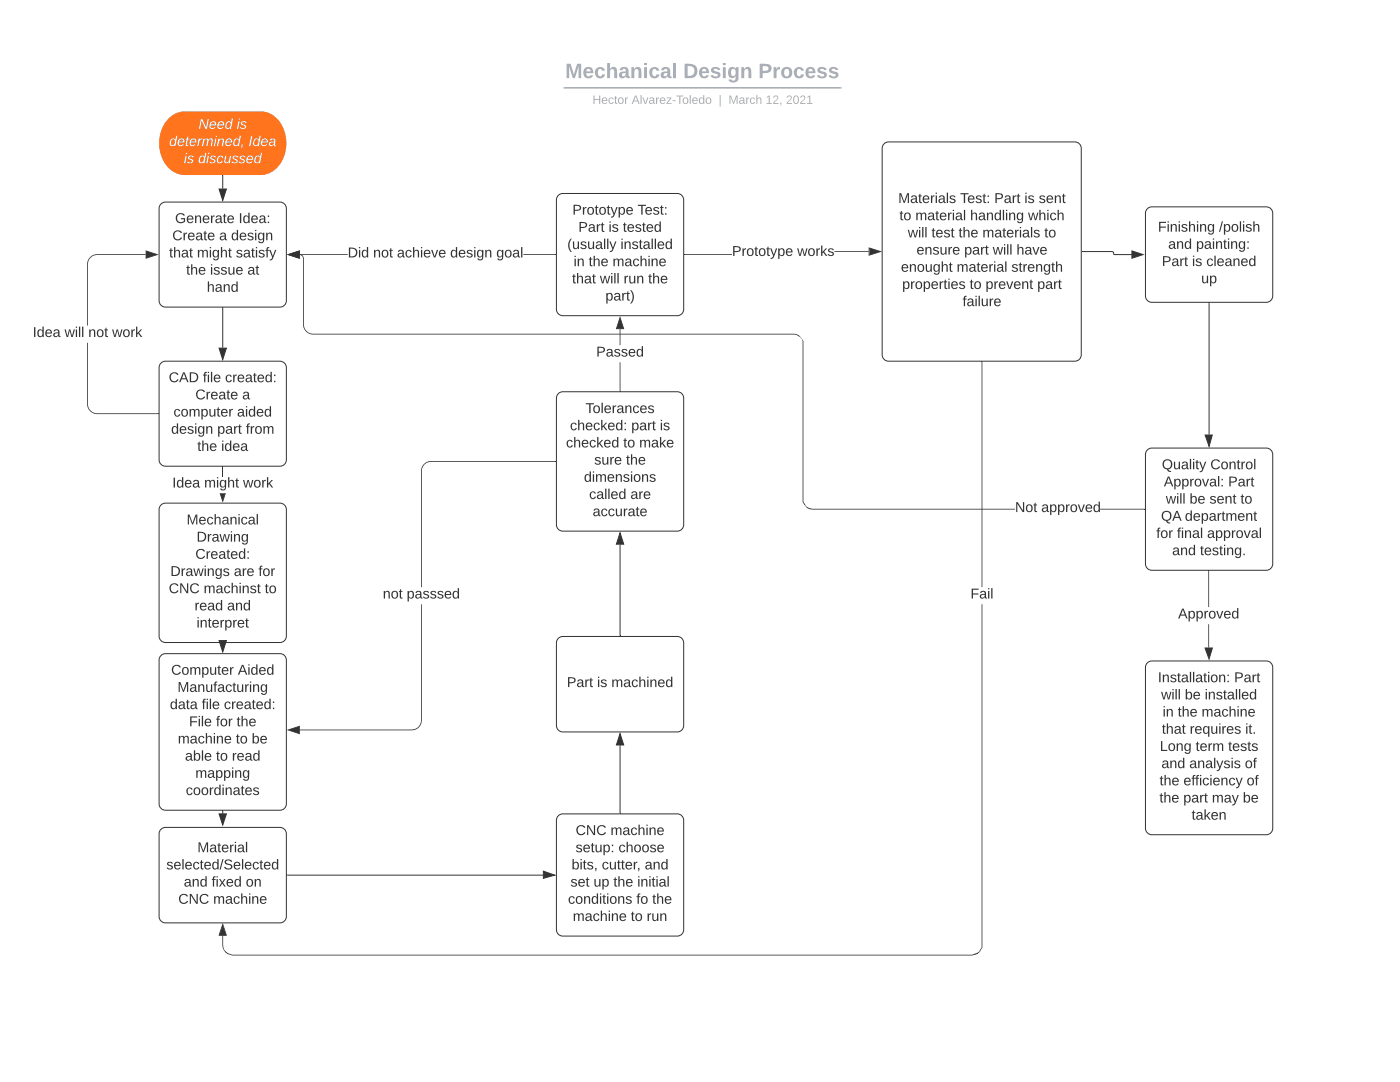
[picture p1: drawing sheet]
<svg xmlns="http://www.w3.org/2000/svg" width="279mm" height="216mm" viewBox="0 0 279 216" stroke-linecap="round" stroke-linejoin="round" font-family="sans-serif">
<path d="M33.8 23.4a4.4 4.4 0 0 1 3-1.2h15.3a5.5 5.5 0 0 1 5 5.3 6.3 6.3 0 0 1-4.2 7.3l-16.1 .1a5.5 5.5 0 0 1-5-5.3 7.2 7.2 0 0 1 2-6.2z" fill="#ff741d"/>
<path d="M44.4 61.4v8" fill="none" stroke="#333" stroke-width=".2"/>
<g fill="#333">
<path d="M44.4 61.4h.1z"/>
<path d="M43.7 69.5h1.5l-.8 2.2z"/>
</g>
<path d="M44.4 35v2.6M43.7 69.5h1.5l-.8 2.2z" fill="none" stroke="#333" stroke-width=".2"/>
<g fill="#333">
<path d="M44.4 34.9l.1 .1z"/>
<path d="M43.7 37.7h1.5l-.8 2.3z"/>
</g>
<path d="M43.7 37.7h1.5l-.8 2.3z" fill="none" stroke="#333" stroke-width=".2"/>
<path d="M112.6 17.5h55.2" fill="none" stroke="#a9afb8" stroke-width=".32"/>
<path d="M32 72.6l.6-.5h.4h22.9a1.27 1.27 0 0 1 1.2 1.2v18.5a1.27 1.27 0 0 1-1.2 1.2h-22.9a1.27 1.27 0 0 1-1.3-1.2v-18.5z" fill="#fff"/>
<path d="M32 72.6l.6-.5h.4h22.9a1.27 1.27 0 0 1 1.2 1.2v18.5a1.27 1.27 0 0 1-1.2 1.2h-22.9a1.27 1.27 0 0 1-1.3-1.2v-18.5z" fill="none" stroke="#333" stroke-width=".2"/>
<g fill="#333">
<path d="M44.4 93.2h.1v1.8h-.1z"/>
<path d="M44.4 93.1l.1 .1z"/>
<path d="M43.9 98.4h1.1l-.6 1.7z"/>
<path d="M43.8 98.4h.2l.4 1.4 .5-1.4h.2l-.7 1.9z"/>
</g>
<path d="M32 100.9l.6-.4 .4-.1h22.9a1.27 1.27 0 0 1 1.2 1.3v25.2a1.27 1.27 0 0 1-1.2 1.3h-22.9a1.27 1.27 0 0 1-1.3-1.3v-25.2z" fill="#fff"/>
<path d="M32 100.9l.6-.4 .4-.1h22.9a1.27 1.27 0 0 1 1.2 1.3v25.2a1.27 1.27 0 0 1-1.2 1.3h-22.9a1.27 1.27 0 0 1-1.3-1.3v-25.2zM44.4 128.3v.1" fill="none" stroke="#333" stroke-width=".2"/>
<g fill="#333">
<path d="M44.4 128.3l.1 .1z"/>
<path d="M43.7 127.8h1.5l-.8 2.3z"/>
</g>
<path d="M43.7 127.8h1.5l-.8 2.3z" fill="none" stroke="#333" stroke-width=".2"/>
<path d="M32 131l.6-.5 .4-.1h22.9a1.27 1.27 0 0 1 1.2 1.3v28.7a1.27 1.27 0 0 1-1.2 1.3h-22.9a1.27 1.27 0 0 1-1.3-1.3v-28.7z" fill="#fff"/>
<path d="M32 131l.6-.5 .4-.1h22.9a1.27 1.27 0 0 1 1.2 1.3v28.7a1.27 1.27 0 0 1-1.2 1.3h-22.9a1.27 1.27 0 0 1-1.3-1.3v-28.7zM44.4 161.8v.6" fill="none" stroke="#333" stroke-width=".2"/>
<g fill="#333">
<path d="M44.4 161.6h.1v.2h-.1z"/>
<path d="M43.7 162.4h1.5l-.8 2.2z"/>
</g>
<path d="M43.7 162.4h1.5l-.8 2.2z" fill="none" stroke="#333" stroke-width=".2"/>
<path d="M32 165.6l.6-.4 .4-.1h22.9a1.27 1.27 0 0 1 1.2 1.3v16.5a1.27 1.27 0 0 1-1.2 1.2h-22.9a1.27 1.27 0 0 1-1.3-1.2v-16.5z" fill="#fff"/>
<path d="M32 165.6l.6-.4 .4-.1h22.9a1.27 1.27 0 0 1 1.2 1.3v16.5a1.27 1.27 0 0 1-1.2 1.2h-22.9a1.27 1.27 0 0 1-1.3-1.2v-16.5zM57.3 174.6h51.1" fill="none" stroke="#333" stroke-width=".2"/>
<g fill="#333">
<path d="M57.2 174.5l.1 .1z"/>
<path d="M108.4 173.8l2.3 .8-2.3 .7z"/>
</g>
<path d="M108.4 173.8l2.3 .8-2.3 .7z" fill="none" stroke="#333" stroke-width=".2"/>
<path d="M111.3 162.9l.6-.4 .4-.1h22.9a1.27 1.27 0 0 1 1.2 1.3v21.8a1.27 1.27 0 0 1-1.2 1.3h-22.9a1.27 1.27 0 0 1-1.3-1.3v-21.8z" fill="#fff"/>
<path d="M123.7 148.7v13.5M111.3 162.9l.6-.4 .4-.1h22.9a1.27 1.27 0 0 1 1.2 1.3v21.8a1.27 1.27 0 0 1-1.2 1.3h-22.9a1.27 1.27 0 0 1-1.3-1.3v-21.8z" fill="none" stroke="#333" stroke-width=".2"/>
<g fill="#333">
<path d="M123.7 162.2h.1z"/>
<path d="M123.7 146.4l.8 2.3h-1.5z"/>
</g>
<path d="M123.7 146.4l.8 2.3h-1.5z" fill="none" stroke="#333" stroke-width=".2"/>
<path d="M111.3 127.5l.6-.4 .4-.1h22.9a1.27 1.27 0 0 1 1.2 1.3v16.5a1.27 1.27 0 0 1-1.2 1.2h-22.9a1.27 1.27 0 0 1-1.3-1.2v-16.5z" fill="#fff"/>
<path d="M123.7 108.7v18.1M111.3 127.5l.6-.4 .4-.1h22.9a1.27 1.27 0 0 1 1.2 1.3v16.5a1.27 1.27 0 0 1-1.2 1.2h-22.9a1.27 1.27 0 0 1-1.3-1.2v-16.5z" fill="none" stroke="#333" stroke-width=".2"/>
<g fill="#333">
<path d="M123.7 126.8l.1 .1z"/>
<path d="M123.7 106.3l.8 2.3h-1.5z"/>
</g>
<path d="M123.7 106.3l.8 2.3h-1.5z" fill="none" stroke="#333" stroke-width=".2"/>
<path d="M111.3 78.7l.6-.5h.4h22.9a1.27 1.27 0 0 1 1.2 1.2v25.3a1.27 1.27 0 0 1-1.2 1.3h-22.9a1.27 1.27 0 0 1-1.3-1.3v-25.3z" fill="#fff"/>
<path d="M111.3 78.7l.6-.5h.4h22.9a1.27 1.27 0 0 1 1.2 1.2v25.3a1.27 1.27 0 0 1-1.2 1.3h-22.9a1.27 1.27 0 0 1-1.3-1.3v-25.3z" fill="none" stroke="#333" stroke-width=".2"/>
<g fill="#333">
<path d="M123.7 78l.1 .1z"/>
<path d="M123.7 63.3l.8 2.3h-1.5z"/>
<path d="M123.7 72.3h.1v5.7h-.1zM123.7 65.7h.1v3.2h-.1z"/>
<path d="M123.7 63.1l.9 2.6h-1.7zM123.7 63.6l-.6 1.9h1.3z"/>
</g>
<path d="M111.3 39.1l.6-.4 .4-.1h22.9a1.27 1.27 0 0 1 1.2 1.3v21.8a1.27 1.27 0 0 1-1.2 1.3h-22.9a1.27 1.27 0 0 1-1.3-1.3v-21.8z" fill="#fff"/>
<path d="M111.3 39.1l.6-.4 .4-.1h22.9a1.27 1.27 0 0 1 1.2 1.3v21.8a1.27 1.27 0 0 1-1.2 1.3h-22.9a1.27 1.27 0 0 1-1.3-1.3v-21.8z" fill="none" stroke="#333" stroke-width=".2"/>
<g fill="#333">
<path d="M110.9 92l.1 .2z"/>
<path d="M57.5 145.7l2.3-.8v1.5z"/>
<path d="M110.9 50.7l.1 .2z"/>
<path d="M57.5 50.8l2.3-.7v1.4z"/>
<path d="M136.5 50.7l.1 .2z"/>
<path d="M173.5 49.5l2.2 .7-2.2 .7z"/>
<path d="M84 120.6h.2v23.2a1.98 1.98 0 0 1-2 1.9h-22.4v-.1h22.4a1.82 1.82 0 0 0 1.8-1.9zM84.6 92.6l.9-.5 .5-.1h24.9v.2h-24.9a1.82 1.82 0 0 0-1.8 1.8v23.2h-.2v-23.2l.3-1z"/>
<path d="M57.2 145.7l2.6-.9v1.7zM57.7 145.7l2 .6v-1.3z"/>
<path d="M59.8 50.7h9.6v.2h-9.6zM104.4 50.7h6.5v.2h-6.5z"/>
<path d="M57.2 50.8l2.6-.8v1.6zM57.7 50.8l2 .6v-1.2z"/>
<path d="M136.6 50.7h9.5v.2h-9.5zM166.5 50.1h6.9v.2h-6.9z"/>
<path d="M173.4 49.4l2.7 .8-2.7 .8zM173.5 49.6v1.2l2.1-.6z"/>
</g>
<path d="M176.3 28.8l.6-.4 .4-.1h37.2a1.27 1.27 0 0 1 1.3 1.3v41.2a1.27 1.27 0 0 1-1.3 1.3h-37.2a1.27 1.27 0 0 1-1.2-1.3v-41.2z" fill="#fff"/>
<path d="M176.3 28.8l.6-.4 .4-.1h37.2a1.27 1.27 0 0 1 1.3 1.3v41.2a1.27 1.27 0 0 1-1.3 1.3h-37.2a1.27 1.27 0 0 1-1.2-1.3v-41.2z" fill="none" stroke="#333" stroke-width=".2"/>
<path d="M32 40.8l.6-.4 .4-.1h22.9a1.27 1.27 0 0 1 1.2 1.3v18.4a1.27 1.27 0 0 1-1.2 1.3h-22.9a1.27 1.27 0 0 1-1.3-1.3v-18.4z" fill="#fff"/>
<path d="M32 40.8l.6-.4 .4-.1h22.9a1.27 1.27 0 0 1 1.2 1.3v18.4a1.27 1.27 0 0 1-1.2 1.3h-22.9a1.27 1.27 0 0 1-1.3-1.3v-18.4z" fill="none" stroke="#333" stroke-width=".2"/>
<g fill="#333">
<path d="M31.6 82.5l.1 .1z"/>
<path d="M29.1 50.1l2.3 .7-2.3 .7z"/>
<path d="M195.9 72.2h.2z"/>
<path d="M44.4 184.5l.8 2.2h-1.5z"/>
<path d="M17.4 68.4h.1v12.2a1.84 1.84 0 0 0 1.9 1.9h12.2v.1h-12.2a2.01 2.01 0 0 1-2-2zM18 51.3l.9-.5 .5-.1h9.7v.2h-9.7a1.84 1.84 0 0 0-1.9 1.8v12.3h-.1v-12.3v-.5z"/>
<path d="M29.1 50l2.6 .8-2.6 .8zM29.2 50.2v1.2l2-.6z"/>
<path d="M44.4 186.7h.1a3.3 3.3 0 0 0 .6 3.2l.4 .3 .9 .3h147.6a1.89 1.89 0 0 0 1.9-1.9v-68h.2v68.5a2.43 2.43 0 0 1-2.1 1.6h-147.6a2.09 2.09 0 0 1-2-2.1zM195.9 72.2h.2v44.9h-.2z"/>
<path d="M44.4 184.1l.9 2.6h-1.7zM44.4 184.6l-.6 1.9h1.3z"/>
</g>
<path d="M216.1 50.2h5.8l.3 .1 .2 .5h3.5" fill="none" stroke="#333" stroke-width=".2"/>
<g fill="#333">
<path d="M215.9 50.1h.2v.2h-.2z"/>
<path d="M225.9 50.1l2.2 .7-2.2 .7z"/>
</g>
<path d="M225.9 50.1l2.2 .7-2.2 .7z" fill="none" stroke="#333" stroke-width=".2"/>
<path d="M229.1 41.5l.8-.2h22.8a1.27 1.27 0 0 1 1.3 1.2v16.6a1.27 1.27 0 0 1-1.3 1.2h-22.8a1.27 1.27 0 0 1-1.3-1.2v-16.6l.1-.4z" fill="#fff"/>
<path d="M229.1 41.5l.8-.2h22.8a1.27 1.27 0 0 1 1.3 1.2v16.6a1.27 1.27 0 0 1-1.3 1.2h-22.8a1.27 1.27 0 0 1-1.3-1.2v-16.6l.1-.4zM241.3 60.5v26.2" fill="none" stroke="#333" stroke-width=".2"/>
<g fill="#333">
<path d="M241.1 60.4l.2 .1z"/>
<path d="M240.5 86.8h1.4l-.6 2.3z"/>
</g>
<path d="M240.5 86.8h1.4l-.6 2.3z" fill="none" stroke="#333" stroke-width=".2"/>
<path d="M229.1 89.7l.8-.3h22.8a1.27 1.27 0 0 1 1.3 1.3v21.8a1.27 1.27 0 0 1-1.3 1.3h-22.8a1.27 1.27 0 0 1-1.3-1.3v-21.8l.1-.4z" fill="#fff"/>
<path d="M229.1 89.7l.8-.3h22.8a1.27 1.27 0 0 1 1.3 1.3v21.8a1.27 1.27 0 0 1-1.3 1.3h-22.8a1.27 1.27 0 0 1-1.3-1.3v-21.8l.1-.4z" fill="none" stroke="#333" stroke-width=".2"/>
<g fill="#333">
<path d="M241.1 113.9l.2 .1z"/>
<path d="M240.5 129.3h1.4l-.6 2.3z"/>
<path d="M241.1 124.6h.2v4.6h-.2zM241.1 114h.2v7.1h-.2z"/>
<path d="M240.3 129.2h1.8l-.8 2.6zM240.7 129.4l.6 1.9 .5-1.9z"/>
</g>
<path d="M228.8 132.4l.7-.4 .4-.1h22.8a1.27 1.27 0 0 1 1.3 1.3v32.1a1.27 1.27 0 0 1-1.3 1.3h-22.8a1.27 1.27 0 0 1-1.3-1.3v-32.1z" fill="#fff"/>
<path d="M228.8 132.4l.7-.4 .4-.1h22.8a1.27 1.27 0 0 1 1.3 1.3v32.1a1.27 1.27 0 0 1-1.3 1.3h-22.8a1.27 1.27 0 0 1-1.3-1.3v-32.1z" fill="none" stroke="#333" stroke-width=".2"/>
<g fill="#333">
<path d="M228.4 101.5v.2z"/>
<path d="M57.5 50.8l2.3-.7v1.4z"/>
<path d="M59.8 50.7l.7 .3 .1 .5v13.3a1.84 1.84 0 0 0 1.9 1.8h95.9a2.11 2.11 0 0 1 1.9 2v31.6l.4 .4a1.68 1.68 0 0 0 1.5 .9h40.4v.2h-40.4a2.09 2.09 0 0 1-2-2v-31.1a1.74 1.74 0 0 0-1.8-1.8h-95.9a2.01 2.01 0 0 1-2-2v-13.3l-.2-.4-.5-.2zM219.6 101.5h8.8v.2h-8.8z"/>
<path d="M57.2 50.8l2.6-.8v1.6zM57.7 50.8l2 .6v-1.2z"/>
</g>
<text font-size="4.2" fill="#a9afb8" x="112.8" y="15.6">Mechanical Design Process</text>
<g font-size="2.9" fill="#fff">
<text x="33.7" y="29.1">determined, Idea</text>
<text x="39.6" y="25.7">Need is</text>
<text x="36.7" y="32.6">is discussed</text>
</g>
<g font-size="2.9" fill="#333">
<text x="179.2" y="40.5">Materials Test: Part is sent</text>
<text x="34.4" y="47.9">Create a d</text>
<text x="34.9" y="44.5">Generate Id</text>
<text x="47.7" y="47.9">esign</text>
<text x="50" y="44.5">ea:</text>
<text x="114.2" y="42.8">Prototype Test:</text>
<text x="115.4" y="46.3">Part is tested</text>
<text x="179.5" y="43.9">to material handling which</text>
<text x="181.1" y="47.4">will test the materials to</text>
<text x="231" y="46.2">Finishing /polish</text>
<text x="33.7" y="51.4">that might satisfy</text>
<text x="69.4" y="51.4">Did</text>
<text x="74.5" y="51.4">not achieve d</text>
<text x="91.4" y="51.4">esign goal</text>
<text x="113.2" y="49.7">(usually installed</text>
<text x="114.5" y="53.1">in the machine</text>
<text x="146.1" y="51.1">Prototype works</text>
<text x="182.9" y="50.8">ensure part will have</text>
<text x="231.8" y="53.1">Part is cleaned</text>
<text x="233" y="49.7">and painting:</text>
<text x="37.1" y="54.8">the issue at</text>
<text x="41.3" y="58.2">hand</text>
<text x="114.2" y="56.5">that will run the</text>
<text x="120.8" y="60">part)</text>
<text x="179.9" y="54.2">enought material strength</text>
<text x="180" y="57.7">properties to prevent part</text>
<text x="239.7" y="56.5">up</text>
<text x="192.1" y="61.1">failure</text>
<text x="6.5" y="67.2">Id</text>
<text x="8.9" y="67.2">ea will not work</text>
<text x="119" y="71.2">Passed</text>
<text x="33.7" y="76.3">CAD file created</text>
<text x="54.4" y="76.3">:</text>
<text x="34.6" y="83.1">computer aided</text>
<text x="39" y="79.7">Create a</text>
<text x="116.8" y="82.4">Tolerances</text>
<text x="34.1" y="86.6">d</text>
<text x="35.7" y="86.6">esign part from</text>
<text x="39.4" y="90">the idea</text>
<text x="113" y="89.3">checked to make</text>
<text x="113.7" y="85.9">checked: part is</text>
<text x="118.6" y="92.7">sure the</text>
<text x="231.8" y="93.6">Quality Control</text>
<text x="34.4" y="97.3">Id</text>
<text x="36.8" y="97.3">ea might work</text>
<text x="116.5" y="96.1">dimensions</text>
<text x="117.6" y="99.6">called are</text>
<text x="232.3" y="97.1">Approval: Part</text>
<text x="232.6" y="100.5">will be sent to</text>
<text x="37.2" y="104.6">Mechanical</text>
<text x="118.3" y="103">accurate</text>
<text x="202.6" y="102.2">Not approved</text>
<text x="230.7" y="107.3">for final approval</text>
<text x="231.6" y="103.9">QA d</text>
<text x="238" y="103.9">epartment</text>
<text x="39" y="111.5">Created:</text>
<text x="39.2" y="108.1">Drawing</text>
<text x="233.8" y="110.8">and</text>
<text x="239.4" y="110.8">testing.</text>
<text x="33.7" y="118.4">CNC machinst to</text>
<text x="34" y="114.9">Drawings are for</text>
<text x="76.4" y="119.4">not passsed</text>
<text x="193.7" y="119.4">Fail</text>
<text x="38.8" y="121.8">read</text>
<text x="39.2" y="125.2">interpret</text>
<text x="45.3" y="121.8">and</text>
<text x="235.1" y="123.4">Approved</text>
<text x="34.1" y="134.6">Computer Aided</text>
<text x="113.1" y="137.1">Part is machined</text>
<text x="231" y="136.1">Installation: Part</text>
<text x="33.9" y="141.5">data file created:</text>
<text x="35.4" y="138.1">Manufacturing</text>
<text x="231.6" y="139.6">will be installed</text>
<text x="231.9" y="143">in the machine</text>
<text x="35.5" y="148.4">machine to be</text>
<text x="37.7" y="144.9">File for the</text>
<text x="231.5" y="149.8">Long term tests</text>
<text x="231.8" y="146.4">that req</text>
<text x="241.5" y="146.4">uires it.</text>
<text x="36.9" y="151.8">able to read</text>
<text x="39" y="155.2">mapping</text>
<text x="231.8" y="153.3">and analysis of</text>
<text x="37.1" y="158.6">coordinates</text>
<text x="231.3" y="156.7">the efficiency of</text>
<text x="231.3" y="160">the part may be</text>
<text x="114.9" y="166.5">CNC machine</text>
<text x="237.8" y="163.5">taken</text>
<text x="33.2" y="173.4">selected</text>
<text x="39.4" y="170">Material</text>
<text x="43.8" y="173.4">/Selected</text>
<text x="114.1" y="173.5">bits, cutter, and</text>
<text x="114.9" y="170">setup: choose</text>
<text x="36.7" y="176.8">and</text>
<text x="42.2" y="176.8">fixed</text>
<text x="49" y="176.8">on</text>
<text x="113.8" y="176.8">set up the initial</text>
<text x="35.6" y="180.3">CNC machine</text>
<text x="113.3" y="180.3">cond</text>
<text x="114.3" y="183.7">machine to run</text>
<text x="119.5" y="180.3">i</text>
<text x="120.2" y="180.3">tions fo the</text>
</g>
<text font-size="2.4" fill="#a9afb8" x="118.2" y="20.7">Hector Alvarez-Toledo | March 12, 2021</text>
</svg>
